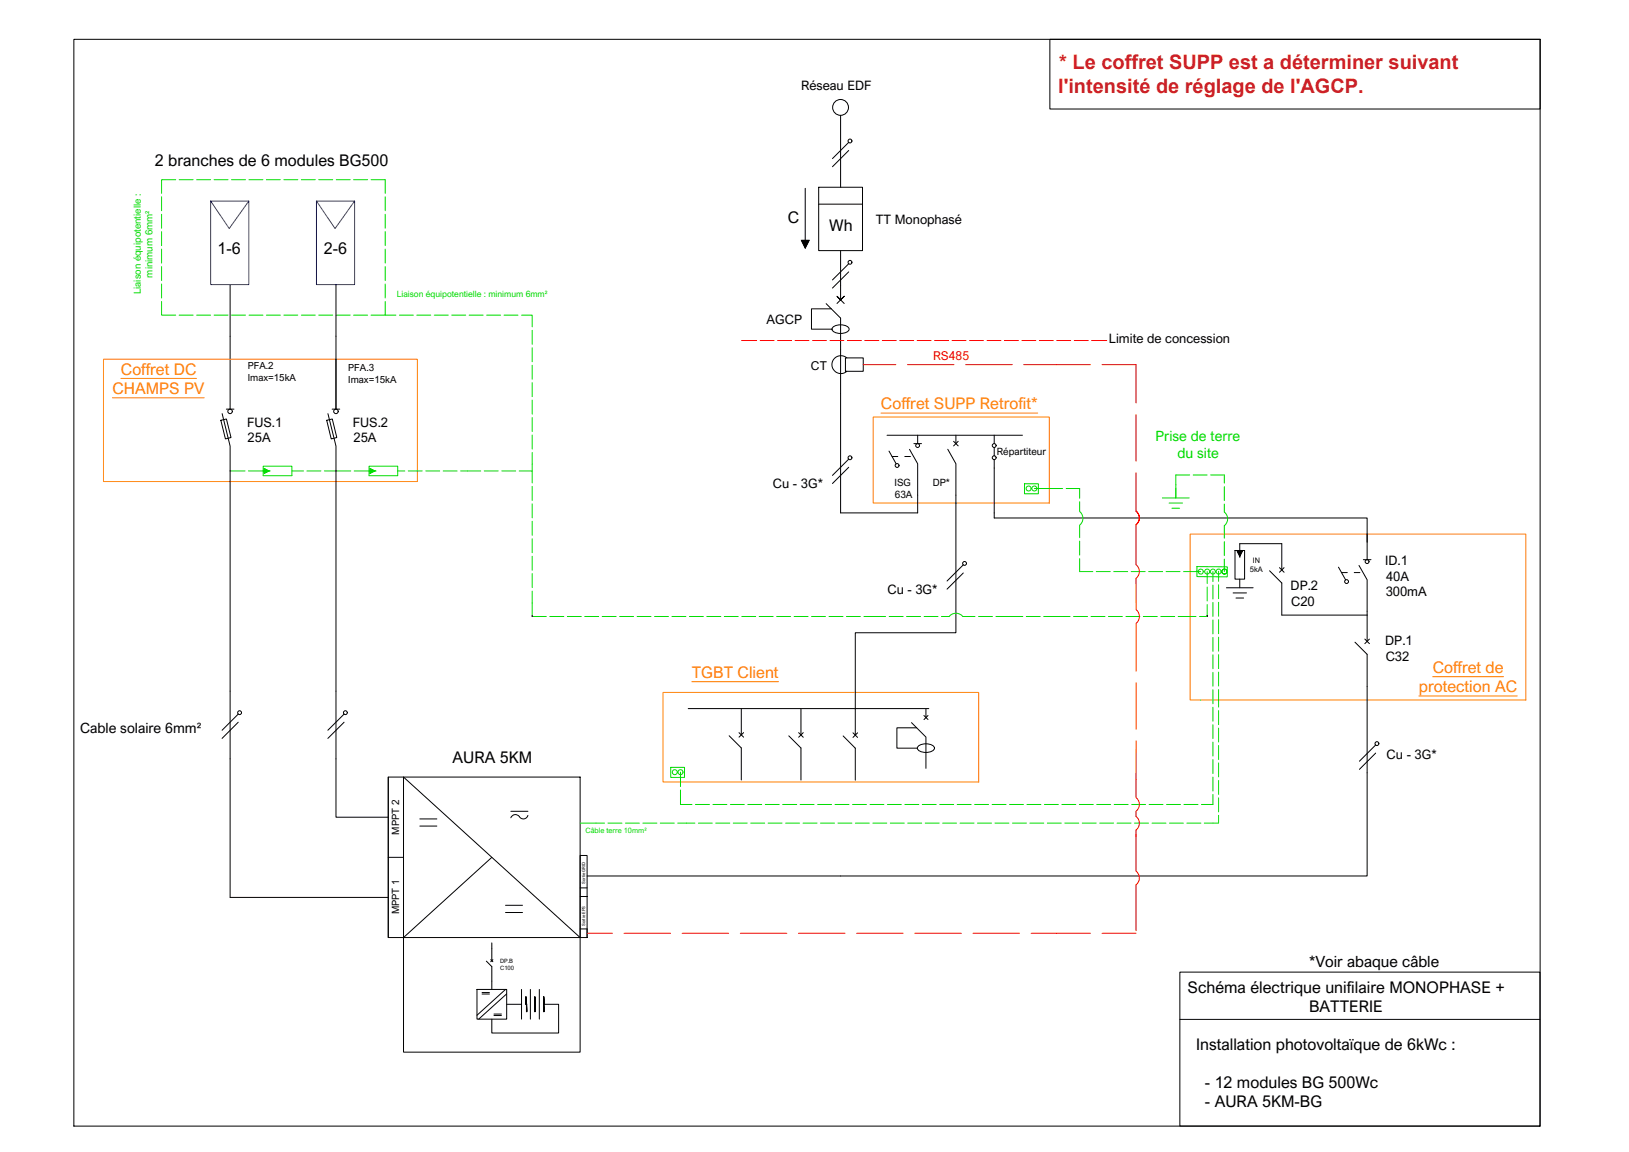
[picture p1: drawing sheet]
<svg xmlns="http://www.w3.org/2000/svg" width="420mm" height="297mm" viewBox="0 0 420 297" stroke-linecap="round" stroke-linejoin="round" font-family="sans-serif">
<!-- layer: 0 -->
<g fill="none" stroke="#000" stroke-width=".26">
<path d="M19.1 10.1h378.1v280.3h-378.1zM218.4 92.3a2.31 2.31 0 0 0-3.2 .1 2.31 2.31 0 0 0 0 3.2 2.31 2.31 0 0 0 3.2 .1M57 108.4l1.4-.4 1.2 4.8-1.5 .4zM57.3 106.7l2.1 8.3v63.2M84.3 108.4l1.4-.4 1.2 4.8-1.5 .4zM84.6 106.7l2.1 8.3v63.2M216.8 101.6v18.9M244.5 115.8l2 3.8v43.6h-25.9v19.6M246 113.8l1.1 1.2M246.5 112.2v2.2M247.1 113.8l-1.1 1.2M256.4 118.5v15.1h96.2v4.1"/>
<path d="M256.4 112.2v2.2M256.4 115.4v2.1M236.7 127.7v4.5h-19.9M137.3 159h.1M311.4 159h.1M59.4 195.7v35.7h40.7M86.7 195.7v15h13.4M352.6 199.3v26.6h-201.2M100.1 200.4v41.3M104.1 200.4h45.5v41.3h-45.5zM100.1 221.1h4M126.9 221.1l-22.8 20.6v29.6h45.5v-29.6l-45.5-41.3h-4v41.3h4"/>
<path d="M151.4 239.5v2.2M123 255.1h7.7v7.7h-7.7zM124.3 255.9h1.9M124.3 256.3h1.9M126.9 253v2.1M126.9 243.1v1.5M130.4 255.1l-7.4 6.7M130.7 256.3l-7.2 6.5M130.7 259h3.8M134.5 255.1v7.7M135.7 259h.1M136.8 255.1v7.7"/>
<path d="M138 259h.1M139.1 255.1v7.7M140.3 259h.1M140.3 259h3.8v7.4h-17.2v-3.6M304.3 250.7h92.9v39.7h-92.9zM127.4 261.5h1.9M127.4 261.9h1.9"/>
</g>
<g fill="#000" stroke="#000" stroke-width=".26">
<path d="M135.6 257l.1 2zM135.6 257l.1 2z"/>
<path d="M135.8 259l.1 1.9zM135.8 259l.1 1.9z"/>
<path d="M140.2 257l.1 2zM140.2 257l.1 2z"/>
<path d="M140.2 259l.1 1.9zM140.2 259l.1 1.9z"/>
<path d="M137.9 259l.1 1.9zM137.9 259l.1 1.9zM137.9 257l.1 2zM137.9 257l.1 2z"/>
</g>
<!-- layer: Liaisons -->
<g fill="none" stroke="#000" stroke-width=".26">
<path d="M270.8 10.1h126.4v18h-126.4zM216.8 29.7v18.6M218.9 38.8l-4.2 4.2M218.9 36.7l-4.2 4.2M207.7 48.6v13.4M211.2 48.3h11.3v16.3h-11.3zM211.2 52.6h11.3M206.7 62h2l-1 1.9zM213.1 78.3l3.7 3.7v19.6M214.4 79.6h-5.1v5.3h5.3M215.9 78.3l1.8-1.9-.9 .9-.9-.9 1.8 1.9M216.8 64.6v12.7"/>
<path d="M218.9 70.1l-4.2 4.2M218.9 68l-4.2 4.2M59.4 86.7v18.8M86.7 86.7v18.8M214.9 84.3a3.4 3.4 0 0 1 4 .3 1.27 1.27 0 0 1-1.5 1.3l-1.7-.1a.9 .9 0 0 1-1-.4 .9 .9 0 0 1 .2-1.1zM218.1 92.3h4.6v3.4h-4.6zM58.4 105.5h1.9M85.7 105.5h1.9M218.9 118.4l-4.2 4.2M228.8 112.2h34.9M229.3 116.3l1.8 3.3M230.1 117.7h1.5"/>
<path d="M233.4 117.7h1.4M234.6 115.9l2.1 3.7v8.1M235.7 114.4h2M236.7 112.2v2.2M216.8 120.5v11.7M218.9 120.5l-4.2 4.2M352.6 137.7v6.6M248.5 147.7l-4.2 4.2M248.5 145.6l-4.2 4.2M316.3 151.6h6.9M318.1 152.9h3.4M318.5 141.9h2.5v7.4h-2.5z"/>
<path d="M318.8 154.2h2M319.2 142.2h1.2l-.6 1.2zM319.8 143.4v-3.2h10.8v6.8M319.8 149.3v2.3M327.4 147.2l3.2 3.1v8.3h22M330 146.4l1.2 1.2M331.2 146.4l-1.2 1.2M345.2 146.2l1.9 3.3M346 147.6h1.5M349.3 147.6h1.5M350.5 145.8l2.1 3.7v15.9M351.6 144.3h2"/>
<path d="M59.4 178.2v17.5M86.7 178.2v17.5M349.5 165.6l3.1 3.1v30.6M352 164.8l1.2 1.2M353.2 164.8l-1.2 1.2M61.4 184.1l-4.1 4.2M61.4 186.2l-4.1 4.2M88.8 184.1l-4.2 4.2M88.8 186.2l-4.2 4.2M177.5 182.7h62.1M188.1 189.7l3.1 3.1v8.3M190.6 188.9l1.2 1.2"/>
<path d="M191.2 182.7v6.8M191.8 188.9l-1.2 1.2M203.5 189.7l3.1 3.2v8.2M206 188.9l1.2 1.2M206.6 182.7v6.8M207.2 188.9l-1.2 1.2M217.5 189.8l3.1 3.1v8.3M220 189l1.2 1.1M220.6 182.8v6.7M221.2 189l-1.2 1.1M235.1 186.3l3.7 3.8v8M236.4 187.7h-5.1v5.2h5.3"/>
<path d="M236.9 192.3a3.4 3.4 0 0 1 4 .3 1.27 1.27 0 0 1-1.5 1.4l-1.7-.1a.9 .9 0 0 1-.9-.5 .9 .9 0 0 1 .1-1.1zM238.3 184.5l1.1 1M238.8 182.9v2.1M239.4 184.5l-1.1 1M354.8 194.2l-4.2 4.2M354.8 192.1l-4.2 4.2M108.3 211.2h4.4M108.3 213h4.4M131.8 209.2h4.4M136.2 210.2a1.28 1.28 0 0 1-1.2 1 1.28 1.28 0 0 1-1.3-.9l-.6-.3-.7 .1-.6 .8M130.4 233.4h4.4M130.4 235.3h4.4"/>
<path d="M149.6 231.2h1.8v10.5h-1.8zM149.6 220.6h1.8v10.6h-1.8zM125.4 247.8l1.5 1.4v3.8M126.6 247.4l.5 .6M126.9 244.6v3.1M127.1 247.4l-.5 .6"/>
<circle cx="216.8" cy="27.7" r="2.04"/>
<circle cx="219.2" cy="36.4" r=".5"/>
<circle cx="219.2" cy="67.6" r=".5"/>
<circle cx="59.3" cy="106.1" r=".58"/>
<circle cx="86.6" cy="106.1" r=".58"/>
<circle cx="219.2" cy="118" r=".5"/>
<circle cx="236.7" cy="114.9" r=".5"/>
<circle cx="256.4" cy="118" r=".5"/>
<circle cx="256.4" cy="114.9" r=".5"/>
<circle cx="231.4" cy="120" r=".5"/>
<circle cx="248.8" cy="145.3" r=".5"/>
<circle cx="347.3" cy="150" r=".5"/>
<circle cx="352.6" cy="144.8" r=".5"/>
<circle cx="61.8" cy="183.8" r=".5"/>
<circle cx="89.1" cy="183.8" r=".5"/>
<circle cx="355.1" cy="191.7" r=".5"/>
</g>
<!-- layer: photovoltaique -->
<path d="M59.4 73.4v13.3M86.7 73.4v13.3" fill="none" stroke="#000" stroke-width=".26"/>
<!-- layer: Terre -->
<g fill="none" stroke="#0d0" stroke-width=".26">
<path d="M41.7 50.7v3.6M41.7 55.2v3.6M41.7 59.7v3.6M45.3 46.3h-3.6v3.5M46.2 46.3h3.6M50.7 46.3h3.6M55.2 46.3h3.6M59.7 46.3h3.6M64.2 46.3h3.6M68.7 46.3h3.6M73.2 46.3h3.6M77.7 46.3h3.6"/>
<path d="M82.2 46.3h3.6M86.7 46.3h3.6M91.2 46.3h3.6M95.7 46.3h3.7v3.5M99.4 50.7v3.6M99.4 55.2v3.6M99.4 59.7v3.6M41.7 77.7v3.6h3.6M41.7 64.2v3.6M41.7 68.7v3.6M41.7 73.2v3.6M99.4 77.7v3.6h-3.7"/>
<path d="M99.4 64.2v3.6M99.4 68.7v3.6M99.4 73.2v3.6M46.2 81.3h3.6M50.7 81.3h3.6M55.2 81.3h3.6M59.7 81.3h3.6M64.2 81.3h3.6M68.7 81.3h3.6M73.2 81.3h3.6M77.7 81.3h3.6M82.2 81.3h3.6"/>
<path d="M86.7 81.3h3.6M91.2 81.3h3.6M99.4 81.3h2.7M103 81.3h3.6M107.5 81.3h3.6M112 81.3h3.6M116.5 81.3h3.6M121 81.3h3.6M125.5 81.3h3.6M130 81.3h3.6M134.5 81.3h2.8v3M137.3 85.2v3.6"/>
<path d="M137.3 89.7v3.6M137.3 94.2v3.6M137.3 98.7v3.6M137.3 103.2v3.6M137.3 107.7v3.6M137.3 112.2v3.6M137.3 116.7v4.7M59.4 121.4h3.8M64.1 121.4h5.3M67.9 120.2h7.4v2.5h-7.4zM68.2 120.8l1.2 .6-1.2 .6zM75.3 121.4h3"/>
<path d="M79.2 121.4h3.6M83.7 121.4h6.8M91.4 121.4h5.3M95.2 120.2h7.4v2.5h-7.4zM95.4 120.8l1.3 .6-1.3 .6zM102.6 121.4h1.8M105.3 121.4h3.6M109.8 121.4h3.6M114.3 121.4h3.6M118.8 121.4h5.2M124.9 121.4h3.6M129.4 121.4h3.6"/>
<path d="M133.9 121.4h3.4v3.1M137.3 125.4v3.6M137.3 129.9v3.6M137.3 134.4v3.6M137.3 138.9v3.6M264.2 124.7h3.6v2.6h-3.6zM266.8 126h7.3M275 126h3.5v2.5M278.5 129.4v2.5a2.27 2.27 0 0 1 0 3.5v3.2M278.5 139.5v3.6M299.8 128.4h6.9M301.5 129.7h3.5"/>
<path d="M302.3 131h1.9M306.9 122.5h-3.6v5.9M307.7 122.5h3.6M312.3 122.5h3.5M315.8 130v2a2.25 2.25 0 0 1 0 3.6v3.2M315.8 122.5v2.1M315.8 125.5v3.6M315.8 139.7v3.6M137.3 143.4v3.6M137.3 147.9v3.6M137.3 152.4v6.6h3.6M141.8 159h3.6"/>
<path d="M146.3 159h3.6M150.8 159h3.6M155.3 159h3.6M159.8 159h3.6M164.3 159h3.6M168.8 159h3.6M173.3 159h3.6M177.8 159h3.6M182.3 159h3.6M186.8 159h3.6M191.3 159h3.6M195.8 159h3.6"/>
<path d="M200.3 159h3.6M204.8 159h3.6M209.3 159h3.6M213.8 159h3.6M218.3 159h3.6M222.8 159h5.6M229.3 159h3.6M233.8 159h3.6M238.3 159h3.6M242.8 159h2a2.25 2.25 0 0 1 3.5 0h3.2M252.4 159h3.6M256.9 159h6.9"/>
<path d="M264.7 159h3.6M269.2 159h6.8M276.9 159h3.6M278.4 147.4h3.5M278.5 144v3.3M281.4 159h3.6M282.8 147.4h3.6M285.9 159h3.6M287.3 147.4h3.6M290.4 159h3.6M291.8 147.4h3.6M294.9 159h3.6"/>
<path d="M296.3 147.4h3.6M299.4 159h3.6M300.8 147.4h3.6M303.9 159h4.6M305.3 147.4h4.4M308.7 146.1l7.8 .1v2.5h-7.8zM308.7 147.4h.1M311.4 147.4v3.1M311.4 151.4v3.6M311.4 155.9v3.1h-2M312.8 147.4v2.5M312.8 150.9v3.6"/>
<path d="M312.8 155.3v3.7M312.8 159.9v3.5M314.3 147.3v2.6M314.3 150.8v3.6M314.3 155.3v3.6M314.3 159.8v3.6M315.3 147l.7-.3 .3 .3 .1 .4a.65 .65 0 0 0-.9-.7 .65 .65 0 0 0-.1 1.1 .65 .65 0 0 0 1-.3v-.1a.64 .64 0 0 1-.8 .6 .64 .64 0 0 1-.3-1zM315.8 144.2v3.2M312.8 164.4v3.6M312.8 168.8v3.6M312.8 173.4v3.6M312.8 177.8v3.7"/>
<path d="M314.3 164.3v3.6M314.3 168.8v3.6M314.3 173.3v3.6M314.3 177.8v4.5M173 197.9h3.6v2.5h-3.6zM175.5 199.1v3.7M309.7 180.5v.1M312.8 182.4v3.5M312.8 186.9v3.6M312.8 191.3v3.6M312.8 195.9v3.6M314.3 183.2v3.6"/>
<path d="M314.3 187.7v3.6M314.3 192.2v3.6M314.3 196.7v3.6M149.6 212.2h6.3M156.8 212.2h3.6M161.3 212.2h3.6M165.8 212.2h3.6M170.3 212.2h3.6M174.8 212.2h4.4M175.5 203.7v3.7h3M179.4 207.4h3.6M180.1 212.2h3.6"/>
<path d="M183.9 207.4h3.6M184.6 212.2h3.6M188.4 207.4h3.6M189.1 212.2h3.6M192.9 207.4h3.6M193.6 212.2h3.6M197.4 207.4h3.6M198.1 212.2h3.6M201.9 207.4h3.6M202.6 212.2h3.6M206.4 207.4h3.6M207.1 212.2h3.6"/>
<path d="M210.9 207.4h3.6M211.6 212.2h3.6M215.4 207.4h3.6M216.1 212.2h3.6M219.9 207.4h3.6M220.6 212.2h3.6M224.4 207.4h3.6M225.1 212.2h3.6M228.9 207.4h3.6M229.6 212.2h3.6M233.4 207.4h3.6M234.1 212.2h3.6"/>
<path d="M237.9 207.4h3.6M238.6 212.2h3.6M242.4 207.4h3.6M243.1 212.2h3.6M246.9 207.4h3.6M247.6 212.2h3.6M251.4 207.4h3.6M252.1 212.2h3.6M255.9 207.4h3.6M256.6 212.2h3.6M260.4 207.4h3.6M261.1 212.2h3.6"/>
<path d="M264.9 207.4h3.6M265.6 212.2h3.6M269.4 207.4h3.6M270.1 212.2h3.6M273.9 207.4h3.6M274.6 212.2h3.6M278.4 207.4h3.6M279.1 212.2h3.6M282.9 207.4h3.6M283.6 212.2h3.6M287.4 207.4h3.6M288.1 212.2h3.6"/>
<path d="M291.9 207.4h3.6M292.6 212.2h3.6M296.4 207.4h3.6M297.1 212.2h3.6M300.9 207.4h3.6M301.6 212.2h3.6M305.4 207.4h3.6M306.1 212.2h3.6M310.6 212.2h3.7M312.8 204.9v2.5h-2.9M312.8 200.4v3.6M314.3 201.2v3.6"/>
<path d="M314.3 205.7v3.6M314.3 210.2v2"/>
<circle cx="265.3" cy="126" r=".64"/>
<circle cx="266.8" cy="126" r=".64"/>
<circle cx="309.7" cy="147.4" r=".64"/>
<circle cx="311.4" cy="147.4" r=".64"/>
<circle cx="312.8" cy="147.4" r=".64"/>
<circle cx="314.3" cy="147.4" r=".64"/>
<circle cx="174" cy="199.1" r=".65"/>
<circle cx="175.5" cy="199.1" r=".65"/>
</g>
<!-- layer: CONTOUR ACCESSOIRES -->
<path d="M149.6 239.5h1.8M149.6 228.9h1.8" fill="none" stroke="#000" stroke-width=".26"/>
<!-- layer: Coffrets -->
<path d="M26.7 92.6h81v31.6h-81zM31.2 97.6h19.5M29 102.6h23.7M225.2 107.5h45.4v22.2h-45.4zM227.2 106.5h40.5M307 137.7h86.6v42.8h-86.6zM171 178.5h81.4v23.1h-81.4zM178.4 175.8h22.4M366 179.5h25.3M369.5 174.5h18.3" fill="none" stroke="#ff7f00" stroke-width=".26"/>
<!-- layer: Terre -->
<g fill="#0d0" stroke="#0d0" stroke-width=".26">
<path d="M68.2 120.8l1.2 .6h-1.2zM68.2 121.4v.6l1.2-.6z"/>
<path d="M95.4 120.8l1.3 .6h-1.3zM95.4 121.4v.6l1.3-.6z"/>
</g>
<!-- layer: CABLE RS485 -->
<g fill="none" stroke="#f00" stroke-width=".26">
<path d="M222.7 94h8.4M234.1 94h12M249.1 94h12M264.1 94h17.1M284.2 94h8.8v9.9M293 106.9v12M293 135.3v10.3a2.25 2.25 0 0 1 0 3.5v8.1a2.25 2.25 0 0 1 0 3.5v12.4M293 131.8a2.27 2.27 0 0 1 0 3.5 2.27 2.27 0 0 0 0-3.5zM293 121.9v9.9M293 176v12M293 191.1v14.6a2.25 2.25 0 0 1 0 3.5v1.3a2.25 2.25 0 0 1 0 3.5v1.8M293 215.1v9.5a2.25 2.25 0 0 1 0 3.5v11.9"/>
<path d="M151.4 240.6h6.5M161 240.6h12M175.9 240.6h12M190.9 240.6h12M206 240.6h12M221 240.6h11.9M235.9 240.6h12M251 240.6h12M266 240.6h15.2M284.2 240.6h8.8"/>
</g>
<!-- layer: Liaisons -->
<g fill="#000" stroke="#000" stroke-width=".26">
<path d="M206.7 62h2l-1 1.9z"/>
<path d="M319.2 142.2h.6v1.2zM319.8 142.2v1.2l.6-1.2z"/>
</g>
<!-- layer: Terre -->
<g fill="none" stroke="#f00" stroke-width=".26">
<path d="M191.3 87.8h3.9M196.1 87.8h3.6M200.6 87.8h3.6M205.1 87.8h3.6M209.6 87.8h3.6M214.1 87.8h3.6M218.6 87.8h3.6M223.1 87.8h3.6M227.6 87.8h3.6M232.1 87.8h3.6M236.6 87.8h3.6M241.1 87.8h3.6"/>
<path d="M245.6 87.8h3.6M250.1 87.8h3.6M254.6 87.8h3.6M259.1 87.8h3.6M263.6 87.8h3.6M268.1 87.8h3.6M272.6 87.8h3.6M277.1 87.8h3.6M281.6 87.8h3.9"/>
</g>
<!-- layer: Modules -->
<path d="M54.3 51.8v21.6h9.9v-21.6h-9.9l4.8 7.1 5.1-7.1M81.6 51.8v21.6h9.9v-21.6h-9.9l4.8 7.1 5.1-7.1" fill="none" stroke="#00f" stroke-width=".26"/>
<!-- layer: Cartouche -->
<path d="M304.3 262.8h92.9" fill="none" stroke="#000" stroke-width=".26"/>
<g font-size="5.1" fill="#cd2027">
<text x="273.2" y="17.7">* Le coffret SUPP est a déterminer suivant</text>
<text x="272.9" y="23.9">l'intensité de réglage de l'AGCP.</text>
</g>
<g font-size="4.1">
<text x="40" y="42.8">2 branches de 6 modules BG500</text>
<text x="203.2" y="57.6">C</text>
<text x="213.9" y="59.5">Wh</text>
<text x="56.1" y="65.6">1-6</text>
<text x="83.6" y="65.6">2-6</text>
<text x="116.7" y="196.8">AURA 5KM</text>
<text x="306.3" y="256">Schéma électrique unifilaire MONOPHASE +</text>
<text x="337.6" y="260.9">BATTERIE</text>
<text x="308.5" y="270.6">Installation photovoltaïque de 6kWc :</text>
<text x="310.8" y="280.5">- 12 modules BG 500Wc</text>
<text x="310.8" y="285.5">- AURA 5KM-BG</text>
</g>
<g font-size="4.1" fill="#ff7f00">
<text x="29" y="101.6">CHAMPS PV</text>
<text x="31.2" y="96.6">Coffret DC</text>
<text x="227.2" y="105.6">Coffret SUPP Retrofit*</text>
<text x="369.5" y="173.5">Coffret de</text>
<text x="178.4" y="174.8">TGBT Client</text>
<text x="366" y="178.5">protection AC</text>
</g>
<text font-size="4" x="337.7" y="249.2">*Voir abaque câble</text>
<g font-size="3.6" fill="#0d0">
<text x="298" y="113.8">Prise de terre</text>
<text x="303.7" y="118.2">du site</text>
</g>
<text font-size="3.6" x="20.6" y="189">Cable solaire 6mm²</text>
<g font-size="3.3">
<text x="206.6" y="23.3">Réseau EDF</text>
<text x="225.9" y="57.7">TT Monophasé</text>
<text x="197.7" y="83.6">AGCP</text>
<text x="286" y="88.5">Limite de concession</text>
<text x="63.7" y="110">FUS.1</text>
<text x="91" y="110">FUS.2</text>
<text x="63.9" y="114">25A</text>
<text x="91.2" y="114">25A</text>
<text x="199.3" y="125.9">Cu - 3G*</text>
<text x="357.3" y="145.8">ID.1</text>
<text x="357.5" y="149.8">40A</text>
<text x="228.9" y="153.2">Cu - 3G*</text>
<text x="332.9" y="152.1">DP.2</text>
<text x="357.4" y="153.7">300mA</text>
<text x="333" y="156.2">C20</text>
<text x="357.3" y="166.4">DP.1</text>
<text x="357.4" y="170.5">C32</text>
<text x="357.7" y="195.6">Cu - 3G*</text>
</g>
<text font-size="3.1" x="209.2" y="95.3">CT</text>
<text font-size="3.1" fill="#f00" x="240.6" y="92.7">RS485</text>
<g font-size="2.6">
<text x="257.1" y="117.4">Répartiteur</text>
<text x="230.7" y="125.4">ISG</text>
<text x="240.6" y="125.3">DP*</text>
<text x="230.8" y="128.5">63A</text>
<text x="103" y="215.2" transform="rotate(-90 103 215.2)">MPPT 2</text>
<text x="103" y="235.8" transform="rotate(-90 103 235.8)">MPPT 1</text>
</g>
<g font-size="2.5" fill="#0d0">
<text x="39.3" y="71.6" transform="rotate(-90 39.3 71.6)">minimum 6mm²</text>
<text x="36.3" y="75.9" transform="rotate(-90 36.3 75.9)">Liaison équipotentielle :</text>
</g>
<g font-size="2.5">
<text x="63.9" y="95.2">PFA.2</text>
<text x="89.8" y="95.6">PFA.3</text>
<text x="63.9" y="98.2">Imax=15kA</text>
<text x="89.8" y="98.6">Imax=15kA</text>
</g>
<text font-size="2.2" fill="#0d0" x="102.3" y="76.5">Liaison équipotentielle : minimum 6mm²</text>
<g font-size="2">
<text x="322.4" y="147.6">5kA</text>
<text x="323.2" y="145.2">IN</text>
</g>
<text font-size="1.9" fill="#0d0" x="151" y="214.8">Câble terre 10mm²</text>
<g font-size="1.5">
<text x="129" y="248.2">DP.B</text>
<text x="129" y="250">C100</text>
</g>
<g font-size="1.1">
<text x="150.9" y="227.9" transform="rotate(-90 150.9 227.9)">Sortie GRID</text>
<text x="150.9" y="238.8" transform="rotate(-90 150.9 238.8)">Sortie EPS</text>
</g>
</svg>
